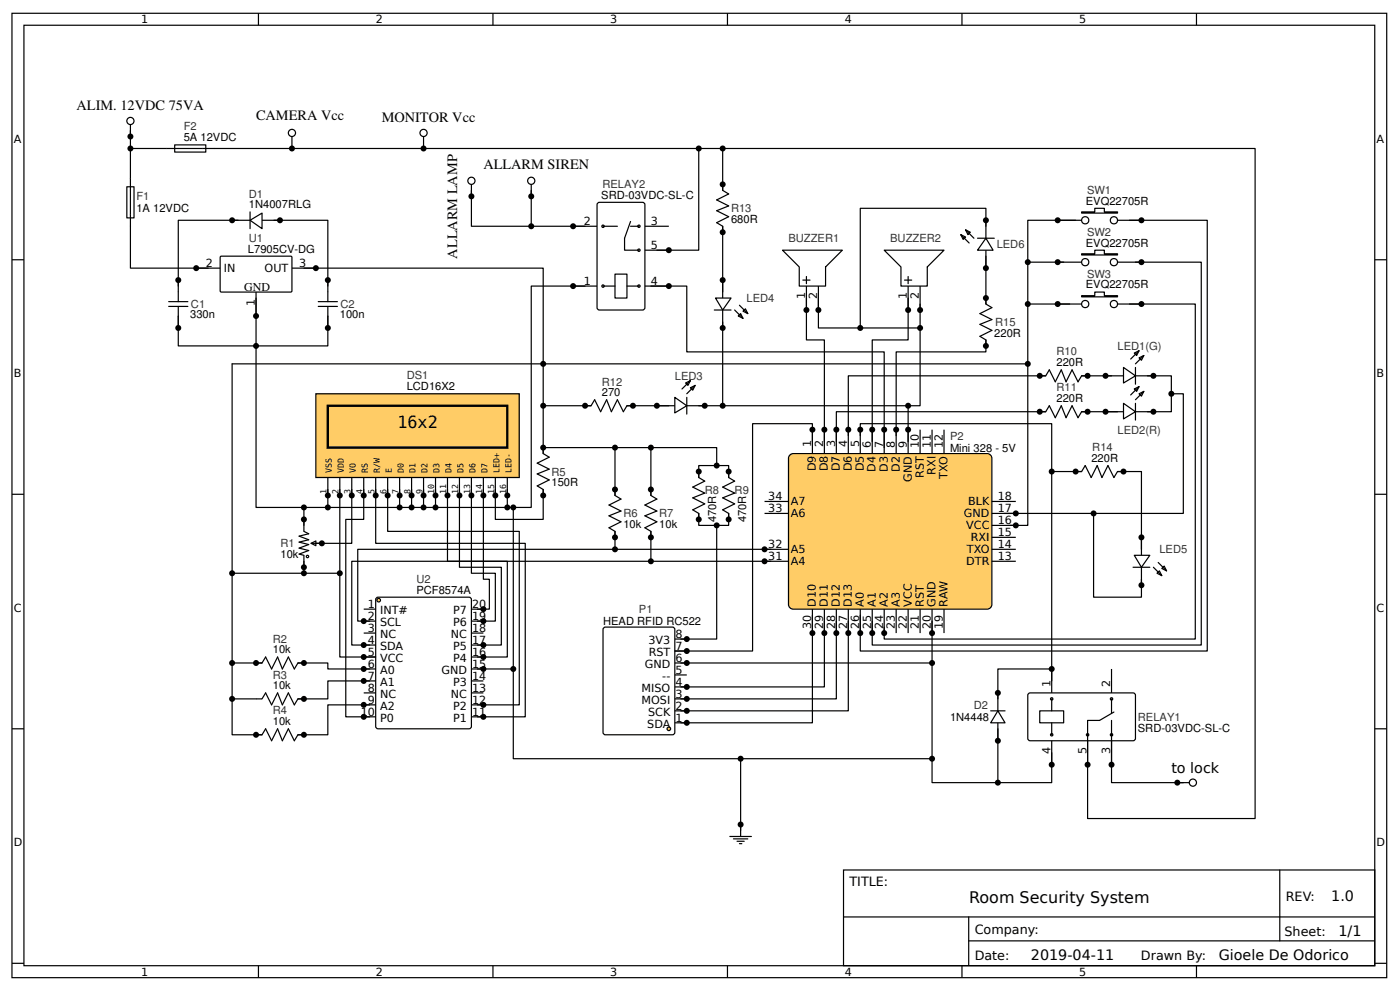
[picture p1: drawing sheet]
<svg xmlns="http://www.w3.org/2000/svg" width="310mm" height="219mm" viewBox="0 0 310 219" stroke-linecap="round" stroke-linejoin="round" font-family="sans-serif">
<g fill="none" stroke="#000" stroke-width=".26">
<path d="M2.6 2.9h304.1v213.3h-304.1zM5.3 5.6h298.7v207.9h-298.7zM57.1 2.9v2.7M109 2.9v2.7M160.9 2.9v2.7M212.7 2.9v2.7M264.6 2.9v2.7M2.6 57.4h2.7M304 57.4h2.7M2.6 109.3h2.7M304 109.3h2.7M2.6 161.2h2.7"/>
<path d="M304 161.2h2.7M186.5 192.4h117.5v21.1h-117.5zM283 192.4v15.7M2.6 213h2.7M57.1 213.5v2.7M109 213.5v2.7M160.9 213.5v2.7M186.6 202.8h117.3M212.7 213.5v2.7M214.2 208.1h89.7M214.2 202.8v10.5M264.6 213.5v2.7"/>
<path d="M304 213h2.7"/>
</g>
<path d="M69.8 87.1h45v18.5h-45z" fill="#fc6" stroke="#000" stroke-width=".26"/>
<path d="M72.5 89.7h39.7v9.3h-39.7z" fill="none" stroke="#000" stroke-width=".53"/>
<g fill="none" stroke="#000" stroke-width=".26">
<path d="M72.5 105.6v4M75.1 105.6v4M77.8 105.6v4M80.4 105.6v4M83.1 105.6v4M85.7 105.6v4M88.4 105.6v4M91 105.6v4M93.7 105.6v4M96.3 105.6v4M99 105.6v4M101.6 105.6v4"/>
<path d="M104.2 105.6v4M106.9 105.6v4M109.5 105.6v4M112.2 105.6v4M133.6 138.7h15.1l.5 .2v23.1l-.2 .4-15.1 .1-.5-.3-.1-23z"/>
</g>
<circle cx="147.9" cy="161.2" r=".4" fill="#fc6" stroke="#000" stroke-width=".26"/>
<path d="M83.3 132.1h20.4l.5 .2v28.3l-.2 .5-20.4 .1-.4-.3-.1-28.3zM149.2 159.8h2.7M149.2 157.2h2.7M149.2 154.5h2.7M149.2 151.9h2.7M149.2 149.3h2.7M149.2 146.6h2.7M149.2 144h2.7M149.2 141.3h2.7" fill="none" stroke="#000" stroke-width=".26"/>
<circle cx="83.7" cy="132.7" r=".4" fill="#fc6" stroke="#000" stroke-width=".26"/>
<g fill="none" stroke="#000" stroke-width=".26">
<path d="M136 99h7.9v10.6M67.2 114.9v2.6l1.1 .5-2.2 .6 2.2 .8-2.2 .5 2.2 .5-2.2 .8 2.2 .5-2.2 .8 1.1 .3v2.6M72.5 108.2v4h39.7v-4M72.5 112.2h-5.3v4M75.1 108.2v37.1h8h-2.7M77.8 108.2v11.9h-8M80.4 108.2v6.7h-3.9v43.6h5.3M83.1 108.2v11.9h33.1v38.4h-10.6M85.7 108.2v9.3h29.1v38.4h-9.2M88.4 108.2v4M91 108.2v4M93.7 108.2v4"/>
<path d="M96.3 108.2v4M99 108.2v15.9h13.2v21.2h-6.6M101.6 108.2v17.2h9.3v17.2h-5.3M104.2 108.2v18.6h5.3v10.5h-3.9M106.9 108.2v19.9h1.3v6.6h-2.6M109.5 108.2v6.7h10.6v-6.7M112.2 112.2h1.3v35.7h-7.9M120.1 100.3v-19.8h-68.8v46.3h15.9M120.1 100.3v-1.3h15.9v10.6M120.1 100.3l1.3 .8-2.6 1.3 2.6 1.3-2.6 1.1 2.6 1.3-2.6 1.3 1.3 .8M120.1 108.2v1.4M136 109.6l1.3 .8-2.6 1.3 2.6 1.3-2.6 1.1 2.6 1.3-2.6 1.3 1.3 .8v1.3"/>
<path d="M136 108.2v1.4M143.9 109.6l1.4 .8-2.7 1.3 2.7 1.3-2.7 1.1 2.7 1.3-2.7 1.3 1.3 .8v6.6M143.9 108.2v1.4M51.3 126.8v35.7h6.6M67.2 124.1v2.7h7.9M68.8 120.1l1-.5v1.1zM68.8 120.1h2.4M80.4 134.7h2.7M80.4 137.3h2.7M80.4 140h2.7M104.2 134.7h2.7M104.2 137.3h2.7"/>
<path d="M104.2 140h2.7M51.3 146.6h6.6l.8-1.3 1.4 2.6 1.3-2.6 1 2.6 1.4-2.6 1.3 2.6 .8-1.3M51.3 154.5h6.6l.8-1.3 1.4 2.7 1.3-2.7 1 2.7 1.4-2.7 1.3 2.7 .8-1.4M65.9 146.6h6.6v1.3h9.3M65.9 146.6h1.3M65.9 154.5h1.3M80.4 142.6h2.7M80.4 147.9h2.7M80.4 150.6h2.7M80.4 153.2h2.7M80.4 155.9h2.7M80.4 158.5h2.7"/>
<path d="M81.8 150.6h-9.3v3.9h-6.6M81.8 155.9h-9.3v6.6h-6.6M104.2 142.6h2.7M104.2 145.3h2.7M104.2 147.9h2.7M104.2 150.6h2.7M104.2 153.2h2.7M104.2 155.9h2.7M104.2 158.5h2.7M56.6 162.5h1.3M57.9 162.5l.8-1.3 1.4 2.6 1.3-2.6 1 2.6 1.4-2.6 1.3 2.6 .8-1.3M65.9 162.5h1.3"/>
<circle cx="68" cy="123.1" r=".26"/>
</g>
<path d="M174.6 100.7l.8-.4h42.9a1.06 1.06 0 0 1 1 1.1v32.2a1.06 1.06 0 0 1-1 1.1h-42.9a1.06 1.06 0 0 1-1-1.1v-32.2z" fill="#fc6" stroke="#000" stroke-width=".26"/>
<g fill="none" stroke="#000" stroke-width=".26">
<path d="M28.8 32.8h248.7v148.2h-37v-21.7h2.7l3.1-1.8M28.8 27.5v31.8h17.2M38.6 32h6.9v1.6h-6.8zM64.6 30.2v2.6M93.7 30.2v2.6M154.5 32.8v22.5h-9.2M159.8 32.8v9.3l1.3 .8-2.6 1.3 2.6 1.3-2.6 1.1 2.6 1.3-2.6 1.3 1.3 .8v15.9M28.1 41.3h1.5v6.9h-1.6zM43.4 59.3h5.3M48.8 56.7h15.6l.2 .2-.1 7.6-.2 .1-15.5-.1-.1-.2v-7.4zM51.3 48.7h4M52.7 48.7h-13.3v14.6"/>
<path d="M55.3 48.7l2.6-1.6v3.5zM55.3 46.9v3.7M57.9 48.7h4M60.6 48.7h11.9v14.6M64.6 59.3h5.2M67.2 59.3h52.9v21.2h107.2v35.7h-4M104.2 42.1v7.9h25.2M104.2 40.8v2.6M117.5 40.8v9.2M126.7 50h5.3M132.3 44.8l9.8-.1 .4 .3 .1 23-.3 .5-9.7 .1-.5-.3-.1-23zM133.2 49.9h.3v.3h-.3z"/>
<path d="M133.3 50h3.2M139.4 49l-1.3 3.7v2.6h3.2M139.4 50h1.9M141.1 55.1h.4v.4h-.4zM141.1 49.9h.4v.3h-.4zM142.6 50h5.3M142.6 55.3h5.3M173 55.3h13.3l-3.7 3.7v4.3h-5.9v-4.3zM195.5 55.3h13.3l-3.7 3.7v4.3h-5.9v-4.3zM212.5 51.9l1 .5-.5 .5zM212.5 51.9l1.8 1.8M213.5 50.8l1.1 .6-.6 .5z"/>
<path d="M213.5 50.8l1.9 1.9M216.2 52.7h3.7M218 52.7l1.6 2.6h-3.4zM218 50v-3.9h-27.8v26.4M218 55.3v11.9l1.3 .8-2.6 1.3 2.6 1.4-2.6 1 2.6 1.4-2.6 1.3 1.3 .8M218 48.7v4M227.3 58h11.9M233.9 48.7h5.3M237.9 48.7h-10.6v31.8M239.2 46.9h2.9v-.8h2.1v.8h2.9v.2h-7.9zM239.2 56.1h2.9v-.8h2.1v.8h2.9v.3h-7.9zM247.1 48.7h5.3"/>
<path d="M247.1 58h5.3M249.8 48.7h17.2v95.3h-76.8v-8M251.1 58h14.5v84.6h-72.7v-5.3M37.3 67.8h4.2M37.3 66.7h4.2M39.4 69.9v6.6h33.1v-6.6M39.4 61.9v4.8M39.4 67.8v4.7M56.6 65.9v46.3h10.6M56.6 64.6v5.3M70.4 67.8h4.2M70.4 66.7h4.2"/>
<path d="M72.5 61.9v4.8M72.5 67.8v4.7M126.7 63.3h5.3M129.4 63.3h-11.9v48.9h-4M133.2 63.1h.3v.3h-.3zM133.3 63.3h2.7M136 60.6h2.6v5.3h-2.6zM138.6 63.3h2.7M141.1 63.1h.4v.3h-.4zM142.6 63.3h5.3M143.9 63.3h8v14.5h43.6v21.2M158 68.6h3.7"/>
<path d="M158.2 65.9h3.5l-1.9 2.7zM159.8 68.6v21.1M162.5 68.6l1.8 1.8M163.2 69.9l.6-.6 .5 1.1zM163.5 67.5l1.9 1.8M164.3 68.8l.5-.5 .6 1zM177.5 61.9h1.6M178.3 65.9v9.3h4v22.5M178.3 61.1v1.6M178.3 63.3v5.3M181 65.9v6.6h22.5v-5.3M181 63.3v5.3"/>
<path d="M200 61.9h1.6M200.8 65.9v9.3h-7.9v22.5M200.8 61.1v1.6M200.8 63.3v5.3M203.5 72.5v17.2h-49M203.5 63.3v5.3M218 75.2v2.6h-19.8v18.5M218 75.2v1.3M227.3 67.2h11.9M239.2 65.4h2.9v-.8h2.1v.8h2.9v.2h-7.9zM247.1 67.2h5.3M249.8 67.2h14.5v74.1h-68.8v-2.6"/>
<path d="M250.8 78.1l1.1-.6-.5 1.1zM251.9 79.1l1-.5-.5 1.1zM251.9 77.5l-1.9 1.9M252.9 78.6l-1.8 1.9M120.1 89.7h10.6l.8-1.3 1.3 2.6 1.3-2.6 1.1 2.6 1.3-2.6 1.3 2.6 .8-1.3h10.6M143.9 99h14.6v3.9M149.2 87.9l2.7 1.8-2.7 1.6zM151.6 84.7l1.1-.5-.6 1zM151.9 89.7h3.9M151.9 87.9v3.7M152.7 85.8l1-.6-.5 1.1zM152.7 84.2l-1.9 1.8"/>
<path d="M153.7 85.2l-1.8 1.9M179.7 97.7v-4h-13.3v50.3h-17.2M179.7 95v5.3M182.3 95v5.3M184.9 95v5.3M187.6 95v5.3M190.2 96.3v-2.6h42.4v56.9M190.2 95v5.3M192.9 95v5.3M195.5 95v5.3M198.2 95v5.3M200.8 89.7v10.6"/>
<path d="M203.5 95v5.3M206.1 95v5.3M208.8 95v5.3M229.9 83.1h1.3M229.9 91h1.3M231.2 83.1h-43.6v13.2M231.2 91h-46.3v6.7M231.2 83.1l.8-1.3 1.4 2.6 1.3-2.6 1 2.6 1.4-2.6 1.3 2.6 .8-1.3h9.2M231.2 91l.8-1.3 1.4 2.7 1.3-2.7 1 2.7 1.4-2.7 1.3 2.7 .8-1.4h9.2M248.4 81.3l2.7 1.8-2.7 1.6zM248.4 89.2l2.7 1.8-2.7 1.6zM250.8 86l1.1-.5-.5 1z"/>
<path d="M251.1 83.1h4M251.1 91h4M251.1 81.3v3.7M251.1 89.2v3.7M251.9 87.1l1-.6-.5 1.1zM251.9 85.5l-1.9 1.8M252.9 86.5l-1.8 1.9M253.7 83.1h5.3v7.9h-5.3M259 87.1h2.7v26.4h-39.7M136 117.5v4M154.5 105.6v-2.7h6.6v2.7M154.5 113.5v2.7h6.6v-2.7"/>
<path d="M154.5 105.6l1.3 .8-2.6 1.3 2.6 1.3-2.6 1.1 2.6 1.3-2.6 1.3 1.3 .8M154.5 104.3v1.3M154.5 113.5v1.4M158.5 116.2v25.1h-8M161.1 105.6l1.4 .8-2.7 1.3 2.7 1.3-2.7 1.1 2.7 1.3-2.7 1.3 1.3 .8M161.1 104.3v1.3M161.1 113.5v1.4M169.1 113.5h5.3M169.1 110.9h5.3M219.3 118.8h5.3M219.3 116.2h5.3M219.3 113.5h5.3"/>
<path d="M219.3 110.9h5.3M232.6 104.3h6.6l.8-1.4 1.3 2.7 1.3-2.7 1.1 2.7 1.3-2.7 1.3 2.7 .8-1.3M241.8 113.5v18.6h10.6v-4M247.1 104.3h5.3v17.2M247.1 104.3h1.3M252.4 118.8v4M169.1 124.1h5.3M169.1 121.5h5.3M170.4 121.5h-91.3v15.8h2.7M170.4 124.1h-92.6v18.5h4M179.7 136v23.8h-29.2M179.7 134.7v5.3"/>
<path d="M182.3 137.3v14.6h-31.8M182.3 134.7v5.3M184.9 137.3v17.2h-34.4M184.9 134.7v5.3M187.6 137.3v19.9h-37.1M187.6 134.7v5.3M190.2 134.7v5.3M192.9 134.7v5.3M195.5 134.7v5.3M198.2 134.7v5.3M200.8 134.7v5.3M203.5 134.7v5.3"/>
<path d="M206.1 137.3v9.3h-55.6M206.1 134.7v5.3M208.8 134.7v5.3M219.3 124.1h5.3M219.3 121.5h5.3M250.6 125.4h3.7M250.8 122.8h3.5l-1.9 2.6zM252.4 125.4v4M255.1 125.4l1.8 1.9M255.9 126.8l.5-.6 .5 1.1zM256.1 124.4l1.9 1.8M257.4 125.2l.6 1-1.1-.5z"/>
<path d="M206.1 146.6v21.2h-92.6v-19.9M219.1 157.2h3.1M220.7 157.2l1.5 2.6h-3.1zM220.7 153.2v4M220.7 159.8v13.3M227.3 153.5l.5-.3 23 .1 .3 .4-.1 9.8-.4 .3-23.1-.1-.2-.4zM229.9 157.2h5.3v2.6h-5.3zM232.4 154.3h.4v.4h-.4zM232.6 153.2v-5.3h-11.9v6.6M232.6 154.5v2.7M232.6 159.8v2.7M245.6 154.3h.4v.4h-.4z"/>
<path d="M245.8 159.3v13.8h15.9M245.8 147.9v5.3M245.8 154.5v3.2M163.8 167.8v17.2M232.4 162.3h.4v.4h-.4zM232.6 166.4v6.7h-26.5v-5.3M232.6 163.8v5.3M240.3 162.3h.4v.4h-.4zM240.5 163.8v5.3M245.6 162.3h.4v.4h-.4zM245.8 163.8v5.3M260.3 173.1h2.7"/>
<path d="M161.4 185h4.8M162.2 185.5h3.2M163 186h1.6M163.5 186.6h.5"/>
<circle cx="28.8" cy="26.7" r=".79"/>
<circle cx="64.6" cy="29.4" r=".79"/>
<circle cx="93.7" cy="29.4" r=".79"/>
<circle cx="104.2" cy="40" r=".79"/>
<circle cx="117.5" cy="40" r=".79"/>
<circle cx="240" cy="58" r=".8"/>
<circle cx="240" cy="48.7" r=".8"/>
<circle cx="246.3" cy="58" r=".8"/>
<circle cx="246.3" cy="48.7" r=".8"/>
<circle cx="240" cy="67.2" r=".8"/>
<circle cx="246.3" cy="67.2" r=".8"/>
<circle cx="263.8" cy="173.1" r=".79"/>
</g>
<g fill="#000">
<circle cx="28.8" cy="32.8" r=".66"/>
<circle cx="28.8" cy="30.2" r=".66"/>
<circle cx="64.6" cy="32.8" r=".66"/>
<circle cx="93.7" cy="32.8" r=".66"/>
<circle cx="154.5" cy="32.8" r=".66"/>
<circle cx="159.8" cy="32.8" r=".66"/>
<circle cx="43.4" cy="59.3" r=".66"/>
<circle cx="51.3" cy="48.7" r=".66"/>
<circle cx="61.9" cy="48.7" r=".66"/>
<circle cx="69.9" cy="59.3" r=".66"/>
<circle cx="104.2" cy="43.4" r=".66"/>
<circle cx="117.5" cy="50" r=".66"/>
<circle cx="117.5" cy="43.4" r=".66"/>
<circle cx="126.7" cy="50" r=".66"/>
<circle cx="147.9" cy="55.3" r=".66"/>
<circle cx="159.8" cy="40.8" r=".66"/>
<circle cx="159.8" cy="51.4" r=".66"/>
<circle cx="218" cy="59.3" r=".66"/>
<circle cx="218" cy="48.7" r=".66"/>
<circle cx="227.3" cy="58" r=".66"/>
<circle cx="233.9" cy="58" r=".66"/>
<circle cx="233.9" cy="48.7" r=".66"/>
<circle cx="252.4" cy="48.7" r=".66"/>
<circle cx="252.4" cy="58" r=".66"/>
<circle cx="39.4" cy="72.5" r=".66"/>
<circle cx="39.4" cy="61.9" r=".66"/>
<circle cx="56.6" cy="69.9" r=".66"/>
<circle cx="56.6" cy="76.5" r=".66"/>
<circle cx="72.5" cy="72.5" r=".66"/>
<circle cx="72.5" cy="61.9" r=".66"/>
<circle cx="126.7" cy="63.3" r=".66"/>
<circle cx="147.9" cy="63.3" r=".66"/>
<circle cx="159.8" cy="61.9" r=".66"/>
<circle cx="159.8" cy="72.5" r=".66"/>
<circle cx="178.3" cy="68.6" r=".66"/>
<circle cx="181" cy="68.6" r=".66"/>
<circle cx="190.2" cy="72.5" r=".66"/>
<circle cx="200.8" cy="68.6" r=".66"/>
<circle cx="203.5" cy="72.5" r=".66"/>
<circle cx="203.5" cy="68.6" r=".66"/>
<circle cx="218" cy="76.5" r=".66"/>
<circle cx="218" cy="65.9" r=".66"/>
<circle cx="227.3" cy="67.2" r=".66"/>
<circle cx="233.9" cy="67.2" r=".66"/>
<circle cx="252.4" cy="67.2" r=".66"/>
<circle cx="120.1" cy="80.5" r=".66"/>
<circle cx="120.1" cy="99" r=".66"/>
<circle cx="120.1" cy="89.7" r=".66"/>
<circle cx="129.4" cy="89.7" r=".66"/>
<circle cx="136" cy="99" r=".66"/>
<circle cx="140" cy="89.7" r=".66"/>
<circle cx="143.9" cy="99" r=".66"/>
<circle cx="145.3" cy="89.7" r=".66"/>
<circle cx="155.8" cy="89.7" r=".66"/>
<circle cx="159.8" cy="89.7" r=".66"/>
<circle cx="179.7" cy="95" r=".66"/>
<circle cx="182.3" cy="95" r=".66"/>
<circle cx="184.9" cy="95" r=".66"/>
<circle cx="187.6" cy="95" r=".66"/>
<circle cx="190.2" cy="95" r=".66"/>
<circle cx="192.9" cy="95" r=".66"/>
<circle cx="195.5" cy="95" r=".66"/>
<circle cx="198.2" cy="95" r=".66"/>
<circle cx="200.8" cy="89.7" r=".66"/>
<circle cx="200.8" cy="95" r=".66"/>
<circle cx="227.3" cy="80.5" r=".66"/>
<circle cx="229.9" cy="91" r=".66"/>
<circle cx="229.9" cy="83.1" r=".66"/>
<circle cx="240.5" cy="91" r=".66"/>
<circle cx="240.5" cy="83.1" r=".66"/>
<circle cx="244.5" cy="83.1" r=".66"/>
<circle cx="244.5" cy="91" r=".66"/>
<circle cx="255.1" cy="91" r=".66"/>
<circle cx="255.1" cy="83.1" r=".66"/>
<circle cx="259" cy="87.1" r=".66"/>
<circle cx="67.2" cy="114.9" r=".66"/>
<circle cx="67.2" cy="112.2" r=".66"/>
<circle cx="72.5" cy="109.6" r=".66"/>
<circle cx="72.5" cy="112.2" r=".66"/>
<circle cx="75.1" cy="109.6" r=".66"/>
<circle cx="77.8" cy="109.6" r=".66"/>
<circle cx="80.4" cy="109.6" r=".66"/>
<circle cx="83.1" cy="109.6" r=".66"/>
<circle cx="85.7" cy="109.6" r=".66"/>
<circle cx="88.4" cy="109.6" r=".66"/>
<circle cx="88.4" cy="112.2" r=".66"/>
<circle cx="91" cy="112.2" r=".66"/>
<circle cx="91" cy="109.6" r=".66"/>
<circle cx="93.7" cy="112.2" r=".66"/>
<circle cx="93.7" cy="109.6" r=".66"/>
<circle cx="96.3" cy="112.2" r=".66"/>
<circle cx="96.3" cy="109.6" r=".66"/>
<circle cx="99" cy="109.6" r=".66"/>
<circle cx="101.6" cy="109.6" r=".66"/>
<circle cx="104.2" cy="109.6" r=".66"/>
<circle cx="106.9" cy="109.6" r=".66"/>
<circle cx="109.5" cy="109.6" r=".66"/>
<circle cx="112.2" cy="112.2" r=".66"/>
<circle cx="112.2" cy="109.6" r=".66"/>
<circle cx="113.5" cy="112.2" r=".66"/>
<circle cx="120.1" cy="109.6" r=".66"/>
<circle cx="136" cy="108.2" r=".66"/>
<circle cx="136" cy="118.8" r=".66"/>
<circle cx="143.9" cy="118.8" r=".66"/>
<circle cx="143.9" cy="108.2" r=".66"/>
<circle cx="154.5" cy="114.9" r=".66"/>
<circle cx="154.5" cy="104.3" r=".66"/>
<circle cx="158.5" cy="116.2" r=".66"/>
<circle cx="158.5" cy="102.9" r=".66"/>
<circle cx="161.1" cy="114.9" r=".66"/>
<circle cx="161.1" cy="104.3" r=".66"/>
<circle cx="224.6" cy="113.5" r=".66"/>
<circle cx="224.6" cy="116.2" r=".66"/>
<circle cx="232.6" cy="104.3" r=".66"/>
<circle cx="237.9" cy="104.3" r=".66"/>
<circle cx="241.8" cy="113.5" r=".66"/>
<circle cx="248.4" cy="104.3" r=".66"/>
<circle cx="252.4" cy="118.8" r=".66"/>
<circle cx="51.3" cy="126.8" r=".66"/>
<circle cx="67.2" cy="126.8" r=".66"/>
<circle cx="67.2" cy="125.4" r=".66"/>
<circle cx="71.2" cy="120.1" r=".66"/>
<circle cx="75.1" cy="126.8" r=".66"/>
<circle cx="80.4" cy="137.3" r=".66"/>
<circle cx="106.9" cy="137.3" r=".66"/>
<circle cx="106.9" cy="134.7" r=".66"/>
<circle cx="136" cy="121.5" r=".66"/>
<circle cx="143.9" cy="124.1" r=".66"/>
<circle cx="169.1" cy="124.1" r=".66"/>
<circle cx="169.1" cy="121.5" r=".66"/>
<circle cx="179.7" cy="140" r=".66"/>
<circle cx="182.3" cy="140" r=".66"/>
<circle cx="184.9" cy="140" r=".66"/>
<circle cx="187.6" cy="140" r=".66"/>
<circle cx="190.2" cy="140" r=".66"/>
<circle cx="192.9" cy="140" r=".66"/>
<circle cx="195.5" cy="140" r=".66"/>
<circle cx="206.1" cy="140" r=".66"/>
<circle cx="252.4" cy="129.4" r=".66"/>
<circle cx="51.3" cy="146.6" r=".66"/>
<circle cx="51.3" cy="154.5" r=".66"/>
<circle cx="56.6" cy="146.6" r=".66"/>
<circle cx="67.2" cy="146.6" r=".66"/>
<circle cx="67.2" cy="154.5" r=".66"/>
<circle cx="80.4" cy="150.6" r=".66"/>
<circle cx="80.4" cy="155.9" r=".66"/>
<circle cx="80.4" cy="147.9" r=".66"/>
<circle cx="80.4" cy="158.5" r=".66"/>
<circle cx="80.4" cy="145.3" r=".66"/>
<circle cx="80.4" cy="142.6" r=".66"/>
<circle cx="106.9" cy="155.9" r=".66"/>
<circle cx="106.9" cy="147.9" r=".66"/>
<circle cx="106.9" cy="158.5" r=".66"/>
<circle cx="106.9" cy="142.6" r=".66"/>
<circle cx="106.9" cy="145.3" r=".66"/>
<circle cx="113.5" cy="147.9" r=".66"/>
<circle cx="151.9" cy="157.2" r=".66"/>
<circle cx="151.9" cy="146.6" r=".66"/>
<circle cx="151.9" cy="154.5" r=".66"/>
<circle cx="151.9" cy="144" r=".66"/>
<circle cx="151.9" cy="159.8" r=".66"/>
<circle cx="151.9" cy="141.3" r=".66"/>
<circle cx="151.9" cy="151.9" r=".66"/>
<circle cx="206.1" cy="146.6" r=".66"/>
<circle cx="220.7" cy="153.2" r=".66"/>
<circle cx="232.6" cy="147.9" r=".66"/>
<circle cx="56.6" cy="162.5" r=".66"/>
<circle cx="67.2" cy="162.5" r=".66"/>
<circle cx="163.8" cy="167.8" r=".66"/>
<circle cx="206.1" cy="167.8" r=".66"/>
<circle cx="220.7" cy="173.1" r=".66"/>
<circle cx="220.7" cy="163.8" r=".66"/>
<circle cx="232.6" cy="169.1" r=".66"/>
<circle cx="240.5" cy="169.1" r=".66"/>
<circle cx="245.8" cy="169.1" r=".66"/>
<circle cx="260.4" cy="173.1" r=".66"/>
<circle cx="163.8" cy="182.3" r=".66"/>
</g>
<text font-size="3.7" x="87.9" y="94.7">16x2</text>
<text font-size="3.5" x="214.3" y="199.7">Room Security System</text>
<g font-size="3.2">
<text x="16.9" y="24.2">ALIM. 12VDC 75VA</text>
<text x="56.6" y="26.6">CAMERA Vcc</text>
<text x="84.4" y="26.9">MONITOR Vcc</text>
<text x="106.9" y="37.3">ALLARM SIREN</text>
<text x="101.1" y="57.2" transform="rotate(-90 101.1 57.2)">ALLARM LAMP</text>
<text x="259" y="170.9">to lock</text>
<text x="294.4" y="199.3">1.0</text>
<text x="296" y="207.1">1/1</text>
<text x="228" y="212.4">2019-04-11</text>
<text x="269.5" y="212.3">Gioele De Odorico</text>
</g>
<g font-size="2.8">
<text x="187.9" y="195.8">TITLE:</text>
<text x="284.3" y="199.3">REV:</text>
<text x="215.5" y="206.5">Company:</text>
<text x="284.1" y="206.9">Sheet:</text>
<text x="215.5" y="212.2">Date:</text>
<text x="252.3" y="212.3">Drawn By:</text>
</g>
<text font-size="2.6" x="54" y="64.3">GND</text>
<g font-size="2.5">
<text x="31.2" y="5.2">1</text>
<text x="83.1" y="5.2">2</text>
<text x="134.9" y="5.2">3</text>
<text x="186.8" y="5.2">4</text>
<text x="238.7" y="5.2">5</text>
<text x="3" y="31.5">A</text>
<text x="40.6" y="31.2">5A 12VDC</text>
<text x="304.4" y="31.5">A</text>
<text x="30.2" y="47">1A 12VDC</text>
<text x="55" y="46.1">1N4007RLG</text>
<text x="133" y="43.9">SRD-03VDC-SL-C</text>
<text x="240.1" y="45.3">EVQ22705R</text>
<text x="129.1" y="49.8">2</text>
<text x="143.9" y="49.8">3</text>
<text x="161.7" y="49.3">680R</text>
<text x="45.5" y="59">2</text>
<text x="54.8" y="55.9">L7905CV-DG</text>
<text x="66.1" y="59">3</text>
<text x="143.9" y="55.1">5</text>
<text x="240.1" y="54.5">EVQ22705R</text>
<text x="49.5" y="60.1">IN</text>
<text x="58.5" y="60.1">OUT</text>
<text x="129.1" y="63">1</text>
<text x="143.9" y="63">4</text>
<text x="240.1" y="63.8">EVQ22705R</text>
<text x="42.1" y="70.4">330n</text>
<text x="56.4" y="67.7" transform="rotate(-90 56.4 67.7)">1</text>
<text x="75.1" y="70.4">100n</text>
<text x="178.1" y="66.2" transform="rotate(-90 178.1 66.2)">1</text>
<text x="180.7" y="66.2" transform="rotate(-90 180.7 66.2)">2</text>
<text x="200.6" y="66.2" transform="rotate(-90 200.6 66.2)">1</text>
<text x="203.2" y="66.2" transform="rotate(-90 203.2 66.2)">2</text>
<text x="219.9" y="74.5">220R</text>
<text x="3" y="83.4">B</text>
<text x="233.6" y="81">220R</text>
<text x="304.4" y="83.4">B</text>
<text x="89.9" y="86.3">LCD16X2</text>
<text x="133.1" y="87.6">270</text>
<text x="233.6" y="88.9">220R</text>
<text x="179.4" y="98.9" transform="rotate(-90 179.4 98.9)">1</text>
<text x="182" y="98.9" transform="rotate(-90 182 98.9)">2</text>
<text x="184.7" y="98.9" transform="rotate(-90 184.7 98.9)">3</text>
<text x="187.3" y="98.9" transform="rotate(-90 187.3 98.9)">4</text>
<text x="190" y="98.9" transform="rotate(-90 190 98.9)">5</text>
<text x="192.6" y="99.1" transform="rotate(-90 192.6 99.1)">6</text>
<text x="195.3" y="99" transform="rotate(-90 195.3 99)">7</text>
<text x="197.9" y="99" transform="rotate(-90 197.9 99)">8</text>
<text x="200.6" y="99" transform="rotate(-90 200.6 99)">9</text>
<text x="203.2" y="99" transform="rotate(-90 203.2 99)">10</text>
<text x="205.8" y="99" transform="rotate(-90 205.8 99)">11</text>
<text x="208.5" y="99" transform="rotate(-90 208.5 99)">12</text>
<text x="210.1" y="99.9">Mini 328 - 5V</text>
<text x="122" y="107.5">150R</text>
<text x="180.4" y="104.2" transform="rotate(-90 180.4 104.2)">D9</text>
<text x="183.1" y="104.2" transform="rotate(-90 183.1 104.2)">D8</text>
<text x="185.7" y="104.2" transform="rotate(-90 185.7 104.2)">D7</text>
<text x="188.4" y="104.2" transform="rotate(-90 188.4 104.2)">D6</text>
<text x="191.1" y="104.2" transform="rotate(-90 191.1 104.2)">D5</text>
<text x="193.6" y="104.4" transform="rotate(-90 193.6 104.4)">D4</text>
<text x="196.3" y="104.3" transform="rotate(-90 196.3 104.3)">D3</text>
<text x="199" y="104.3" transform="rotate(-90 199 104.3)">D2</text>
<text x="201.6" y="106.5" transform="rotate(-90 201.6 106.5)">GND</text>
<text x="204.3" y="105.6" transform="rotate(-90 204.3 105.6)">RST</text>
<text x="206.9" y="105" transform="rotate(-90 206.9 105)">RXI</text>
<text x="209.5" y="105.8" transform="rotate(-90 209.5 105.8)">TXO</text>
<text x="241.4" y="102.2">220R</text>
<text x="169.9" y="113.3">33</text>
<text x="169.9" y="110.6">34</text>
<text x="174.9" y="111.7">A7</text>
<text x="214.1" y="111.7">BLK</text>
<text x="220.7" y="113.3">17</text>
<text x="220.7" y="110.6">18</text>
<text x="137.8" y="116.8">10k</text>
<text x="145.8" y="116.8">10k</text>
<text x="158.4" y="115.5" transform="rotate(-90 158.4 115.5)">470R</text>
<text x="165" y="115.5" transform="rotate(-90 165 115.5)">470R</text>
<text x="174.9" y="114.3">A6</text>
<text x="213.1" y="114.3">GND</text>
<text x="213.7" y="117">VCC</text>
<text x="214.7" y="119.6">RXI</text>
<text x="220.7" y="118.6">15</text>
<text x="220.7" y="115.9">16</text>
<text x="62" y="123.4">10k</text>
<text x="169.9" y="123.9">31</text>
<text x="169.9" y="121.2">32</text>
<text x="174.9" y="124.9">A4</text>
<text x="174.9" y="122.3">A5</text>
<text x="213.7" y="124.9">DTR</text>
<text x="213.8" y="122.3">TXO</text>
<text x="220.7" y="123.9">13</text>
<text x="220.7" y="121.2">14</text>
<text x="92.1" y="131.3">PCF8574A</text>
<text x="3" y="135.2">C</text>
<text x="81.4" y="134.4">1</text>
<text x="81.4" y="137.1">2</text>
<text x="84.1" y="135.8">INT#</text>
<text x="100.2" y="135.8">P7</text>
<text x="104.4" y="137.1">19</text>
<text x="104.4" y="134.4">20</text>
<text x="180.4" y="134.2" transform="rotate(-90 180.4 134.2)">D10</text>
<text x="183.1" y="134.2" transform="rotate(-90 183.1 134.2)">D11</text>
<text x="185.7" y="134.2" transform="rotate(-90 185.7 134.2)">D12</text>
<text x="188.4" y="134.2" transform="rotate(-90 188.4 134.2)">D13</text>
<text x="191" y="134.2" transform="rotate(-90 191 134.2)">A0</text>
<text x="193.7" y="134.2" transform="rotate(-90 193.7 134.2)">A1</text>
<text x="196.3" y="134.2" transform="rotate(-90 196.3 134.2)">A2</text>
<text x="199" y="134.2" transform="rotate(-90 199 134.2)">A3</text>
<text x="201.6" y="134.2" transform="rotate(-90 201.6 134.2)">VCC</text>
<text x="204.3" y="134.2" transform="rotate(-90 204.3 134.2)">RST</text>
<text x="206.9" y="134.2" transform="rotate(-90 206.9 134.2)">GND</text>
<text x="209.5" y="134.2" transform="rotate(-90 209.5 134.2)">RAW</text>
<text x="304.4" y="135.2">C</text>
<text x="81.4" y="139.7">3</text>
<text x="81.4" y="142.4">4</text>
<text x="84.1" y="138.4">SCL</text>
<text x="84.1" y="141">NC</text>
<text x="84.1" y="143.7">SDA</text>
<text x="99.7" y="141">NC</text>
<text x="100.2" y="143.7">P5</text>
<text x="100.2" y="138.4">P6</text>
<text x="104.4" y="139.7">18</text>
<text x="104.4" y="142.4">17</text>
<text x="133.3" y="138.3">HEAD RFID RC522</text>
<text x="143.4" y="142.4">3V3</text>
<text x="149.4" y="143.7">7</text>
<text x="149.4" y="141">8</text>
<text x="179.4" y="139.2" transform="rotate(-90 179.4 139.2)">30</text>
<text x="182" y="139.2" transform="rotate(-90 182 139.2)">29</text>
<text x="184.7" y="139.2" transform="rotate(-90 184.7 139.2)">28</text>
<text x="187.3" y="139.2" transform="rotate(-90 187.3 139.2)">27</text>
<text x="190" y="139.2" transform="rotate(-90 190 139.2)">26</text>
<text x="192.6" y="139.2" transform="rotate(-90 192.6 139.2)">25</text>
<text x="195.3" y="139.2" transform="rotate(-90 195.3 139.2)">24</text>
<text x="197.9" y="139.2" transform="rotate(-90 197.9 139.2)">23</text>
<text x="200.6" y="139.2" transform="rotate(-90 200.6 139.2)">22</text>
<text x="203.2" y="139.2" transform="rotate(-90 203.2 139.2)">21</text>
<text x="205.8" y="139.2" transform="rotate(-90 205.8 139.2)">20</text>
<text x="208.5" y="139.2" transform="rotate(-90 208.5 139.2)">19</text>
<text x="60.3" y="144.5">10k</text>
<text x="81.4" y="145">5</text>
<text x="81.4" y="147.7">6</text>
<text x="84.1" y="146.3">VCC</text>
<text x="84.1" y="149">A0</text>
<text x="97.6" y="149">GND</text>
<text x="100.2" y="146.3">P4</text>
<text x="104.4" y="147.7">15</text>
<text x="104.4" y="145">16</text>
<text x="142.6" y="147.7">GND</text>
<text x="143.5" y="145">RST</text>
<text x="149.4" y="149">5</text>
<text x="149.4" y="146.3">6</text>
<text x="60.3" y="152.4">10k</text>
<text x="81.4" y="150.3">7</text>
<text x="81.4" y="153">8</text>
<text x="81.4" y="155.6">9</text>
<text x="84.1" y="151.6">A1</text>
<text x="84.1" y="154.3">NC</text>
<text x="99.7" y="154.3">NC</text>
<text x="100.2" y="151.6">P3</text>
<text x="104.4" y="153">13</text>
<text x="104.4" y="155.6">12</text>
<text x="104.4" y="150.3">14</text>
<text x="141.9" y="155.6">MOSI</text>
<text x="141.9" y="153">MISO</text>
<text x="146.5" y="150.3">--</text>
<text x="149.4" y="154.3">3</text>
<text x="149.4" y="151.6">4</text>
<text x="232.3" y="151.9" transform="rotate(-90 232.3 151.9)">1</text>
<text x="245.5" y="151.9" transform="rotate(-90 245.5 151.9)">2</text>
<text x="60.3" y="160.4">10k</text>
<text x="79.8" y="158.2">10</text>
<text x="84.1" y="156.9">A2</text>
<text x="84.1" y="159.6">P0</text>
<text x="100.2" y="159.6">P1</text>
<text x="100.2" y="156.9">P2</text>
<text x="104.4" y="158.2">11</text>
<text x="143.1" y="160.9">SDA</text>
<text x="143.3" y="158.2">SCK</text>
<text x="149.4" y="159.6">1</text>
<text x="149.4" y="156.9">2</text>
<text x="210.1" y="159.4">1N4448</text>
<text x="251.6" y="161.8">SRD-03VDC-SL-C</text>
<text x="232.3" y="166.7" transform="rotate(-90 232.3 166.7)">4</text>
<text x="240.2" y="166.7" transform="rotate(-90 240.2 166.7)">5</text>
<text x="245.5" y="166.7" transform="rotate(-90 245.5 166.7)">3</text>
<text x="3" y="187.1">D</text>
<text x="304.4" y="187.1">D</text>
<text x="31.2" y="215.8">1</text>
<text x="83.1" y="215.8">2</text>
<text x="134.9" y="215.8">3</text>
<text x="186.8" y="215.8">4</text>
<text x="238.7" y="215.8">5</text>
</g>
<g font-size="2.5" fill="#333">
<text x="40.6" y="28.8">F2</text>
<text x="133.2" y="41.6">RELAY2</text>
<text x="30.2" y="44.3">F1</text>
<text x="55" y="43.7">D1</text>
<text x="161.7" y="46.9">R13</text>
<text x="240.4" y="42.9">SW1</text>
<text x="55" y="53.4">U1</text>
<text x="174.4" y="53.6">BUZZER1</text>
<text x="196.8" y="53.6">BUZZER2</text>
<text x="240.4" y="52.1">SW2</text>
<text x="220.4" y="54.9">LED6</text>
<text x="240.4" y="61.4">SW3</text>
<text x="42.2" y="68.1">C1</text>
<text x="75.3" y="68.1">C2</text>
<text x="165.1" y="66.8">LED4</text>
<text x="220.1" y="72">R15</text>
<text x="247.1" y="77.4">LED1(G)</text>
<text x="89.9" y="83.9">DS1</text>
<text x="233.6" y="78.6">R10</text>
<text x="133.1" y="85.3">R12</text>
<text x="149.2" y="84">LED3</text>
<text x="233.6" y="86.5">R11</text>
<text x="247.1" y="95.9">LED2(R)</text>
<text x="210.1" y="97.3">P2</text>
<text x="241.5" y="99.7">R14</text>
<text x="122" y="105.2">R5</text>
<text x="155.8" y="109.2">R8</text>
<text x="162.5" y="109.2">R9</text>
<text x="137.8" y="114.4">R6</text>
<text x="145.8" y="114.4">R7</text>
<text x="62" y="121">R1</text>
<text x="256.4" y="122.4">LED5</text>
<text x="92.1" y="128.9">U2</text>
<text x="141.3" y="135.5">P1</text>
<text x="60.3" y="142.1">R2</text>
<text x="60.3" y="150">R3</text>
<text x="60.3" y="158">R4</text>
<text x="215.4" y="156.8">D2</text>
<text x="251.6" y="159.4">RELAY1</text>
</g>
<g font-size="1.8">
<text x="73.4" y="104.5" transform="rotate(-90 73.4 104.5)">VSS</text>
<text x="76" y="104.5" transform="rotate(-90 76 104.5)">VDD</text>
<text x="78.7" y="104.5" transform="rotate(-90 78.7 104.5)">VO</text>
<text x="81.3" y="104.5" transform="rotate(-90 81.3 104.5)">RS</text>
<text x="84" y="104.5" transform="rotate(-90 84 104.5)">R/W</text>
<text x="86.6" y="104.5" transform="rotate(-90 86.6 104.5)">E</text>
<text x="89.3" y="104.5" transform="rotate(-90 89.3 104.5)">D0</text>
<text x="91.9" y="104.5" transform="rotate(-90 91.9 104.5)">D1</text>
<text x="94.6" y="104.5" transform="rotate(-90 94.6 104.5)">D2</text>
<text x="97.2" y="104.5" transform="rotate(-90 97.2 104.5)">D3</text>
<text x="99.9" y="104.5" transform="rotate(-90 99.9 104.5)">D4</text>
<text x="102.5" y="104.5" transform="rotate(-90 102.5 104.5)">D5</text>
<text x="105.1" y="104.5" transform="rotate(-90 105.1 104.5)">D6</text>
<text x="107.8" y="104.5" transform="rotate(-90 107.8 104.5)">D7</text>
<text x="110.4" y="104.5" transform="rotate(-90 110.4 104.5)">LED+</text>
<text x="113.1" y="104.5" transform="rotate(-90 113.1 104.5)">LED-</text>
<text x="72.2" y="109.2" transform="rotate(-90 72.2 109.2)">1</text>
<text x="74.9" y="109.2" transform="rotate(-90 74.9 109.2)">2</text>
<text x="77.5" y="109.2" transform="rotate(-90 77.5 109.2)">3</text>
<text x="80.2" y="109.2" transform="rotate(-90 80.2 109.2)">4</text>
<text x="82.8" y="109.2" transform="rotate(-90 82.8 109.2)">5</text>
<text x="85.5" y="109.2" transform="rotate(-90 85.5 109.2)">6</text>
<text x="88.1" y="109.2" transform="rotate(-90 88.1 109.2)">7</text>
<text x="90.8" y="109.2" transform="rotate(-90 90.8 109.2)">8</text>
<text x="93.4" y="109.2" transform="rotate(-90 93.4 109.2)">9</text>
<text x="96" y="109.2" transform="rotate(-90 96 109.2)">10</text>
<text x="98.7" y="109.2" transform="rotate(-90 98.7 109.2)">11</text>
<text x="101.3" y="109.2" transform="rotate(-90 101.3 109.2)">12</text>
<text x="104" y="109.2" transform="rotate(-90 104 109.2)">13</text>
<text x="106.6" y="109.2" transform="rotate(-90 106.6 109.2)">14</text>
<text x="109.3" y="109.2" transform="rotate(-90 109.3 109.2)">15</text>
<text x="111.9" y="109.2" transform="rotate(-90 111.9 109.2)">16</text>
</g>
</svg>
